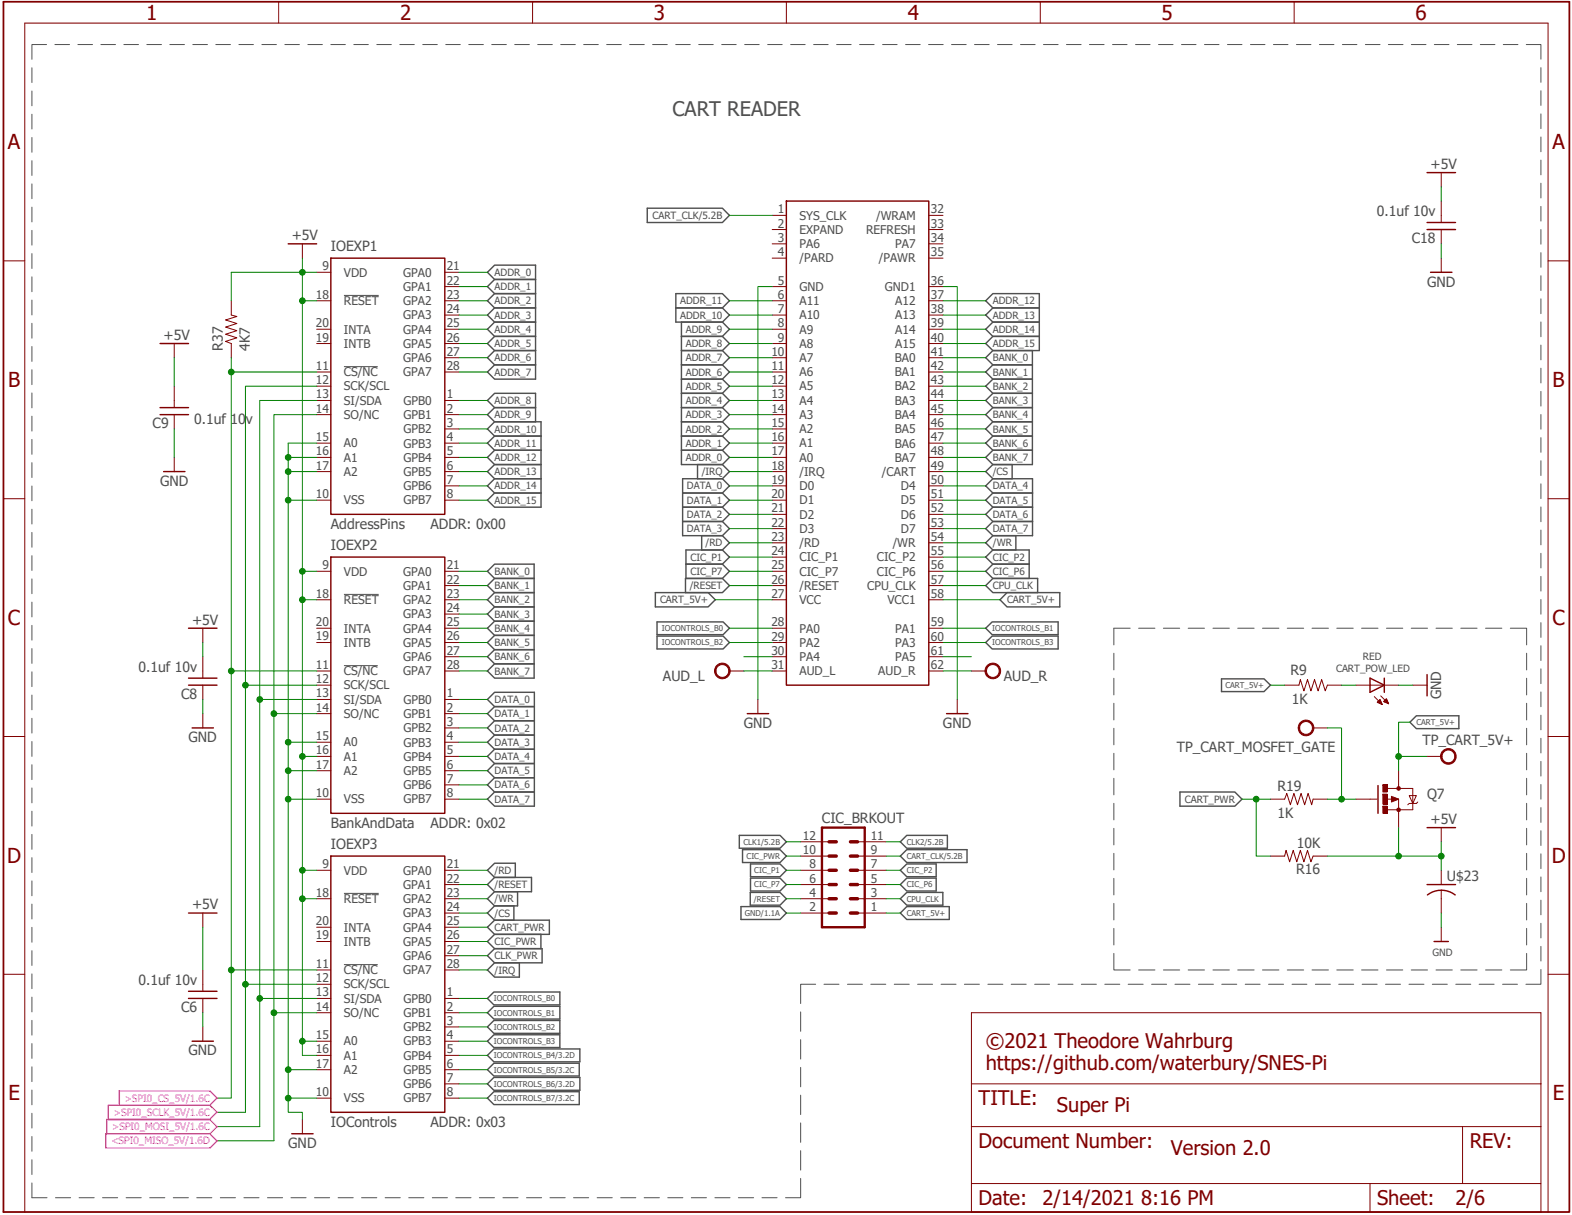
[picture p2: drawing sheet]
<svg xmlns="http://www.w3.org/2000/svg" width="279mm" height="216mm" viewBox="0 0 279 216" stroke-linecap="round" stroke-linejoin="round" font-family="sans-serif">
<path d="M.1 0l279.2 215.9M279.3 0l-279.2 215.9" fill="none" stroke="#fff" stroke-width=".18"/>
<g fill="none" stroke="#505050" stroke-width=".18">
<path d="M5.7 12v2.7M5.7 16.2v2.6M8.3 7.9h-2.6v2.6M9.8 7.9h2.6M13.8 7.9h2.6M17.9 7.9h2.6M22 7.9h2.6M26.1 7.9h2.6M30.2 7.9h2.6M34.3 7.9h2.6M38.4 7.9h2.6M42.5 7.9h2.5"/>
<path d="M46.5 7.9h2.6M50.6 7.9h2.6M54.7 7.9h2.6M58.8 7.9h2.6M62.9 7.9h2.6M67 7.9h2.6M71.1 7.9h2.5M75.1 7.9h2.6M79.2 7.9h2.6M83.3 7.9h2.6M87.4 7.9h2.6M91.5 7.9h2.6"/>
<path d="M95.6 7.9h2.6M99.7 7.9h2.6M103.7 7.9h2.6M107.8 7.9h2.6M111.9 7.9h2.6M116 7.9h2.6M120.1 7.9h2.6M124.2 7.9h2.6M128.3 7.9h2.6M132.4 7.9h2.5M136.4 7.9h2.6M140.5 7.9h2.6"/>
<path d="M144.6 7.9h2.6M148.7 7.9h2.6M152.8 7.9h2.6M156.9 7.9h2.5M161 7.9h2.6M165 7.9h2.6M169.1 7.9h2.6M173.2 7.9h2.6M177.3 7.9h2.6M181.4 7.9h2.6M185.5 7.9h2.6M189.5 7.9h2.7"/>
<path d="M193.6 7.9h2.6M197.7 7.9h2.6M201.8 7.9h2.6M205.9 7.9h2.6M210 7.9h2.6M214.1 7.9h2.6M218.2 7.9h2.5M222.3 7.9h2.5M226.3 7.9h2.6M230.4 7.9h2.6M234.5 7.9h2.6M238.6 7.9h2.6"/>
<path d="M242.7 7.9h2.6M246.8 7.9h2.6M250.8 7.9h2.6M254.9 7.9h2.6M259 7.9h2.6M263.1 7.9h2.6M267.2 7.9h2.6M271.3 7.9h2.6v2.6M273.9 12v2.6M273.9 16.1v2.6M5.7 20.3v2.6M5.7 24.4v2.7"/>
<path d="M5.7 28.6v2.6M5.7 32.7v2.6M5.7 36.8v2.6M273.9 20.2v2.7M273.9 24.3v2.7M273.9 28.4v2.7M273.9 32.6v2.6M273.9 36.7v2.6M5.7 40.9v2.7M5.7 45.1v2.6M5.7 49.2v2.6M5.7 53.3v2.7"/>
<path d="M5.7 57.4v2.7M61.1 52.5h6.2M273.9 40.8v2.6M273.9 44.9v2.6M273.9 49v2.6M273.9 53.1v2.6M273.9 57.2v2.6M5.7 61.6v2.6M5.7 65.7v2.6M5.7 69.8v2.7M5.7 74v2.6M5.7 78.1v2.6"/>
<path d="M61.1 65.2h6M273.9 61.3v2.6M273.9 65.4v2.7M273.9 69.6v2.6M273.9 73.7v2.6M273.9 77.8v2.6M5.7 90.5v2.6M5.7 94.6v2.6M5.7 98.7v2.7M5.7 82.2v2.7M5.7 86.4v2.6M273.9 81.9v2.6"/>
<path d="M273.9 86v2.6M273.9 90.1v2.6M273.9 94.2v2.6M273.9 98.3v2.6M5.7 102.9v2.6M5.7 107v2.6M5.7 111.1v2.6M5.7 115.3v2.6M5.7 119.4v2.6M61.1 118.3h6M61.1 105.6h6.2M198 116.1v2.9"/>
<path d="M200.9 111.6h-2.9v3M202.4 111.6h2.9M206.8 111.6h2.9M211.2 111.6h2.9M215.6 111.6h2.9M220 111.6h2.9M224.4 111.6h2.9M228.8 111.6h2.9M233.2 111.6h2.9M237.6 111.6h2.9M242 111.6h2.9M246.4 111.6h2.9"/>
<path d="M250.8 111.6h2.9M255.2 111.6h2.9M259.6 111.6h2.9M264 111.6h2.9M268.4 111.6h2.9v3M271.3 116.1v2.9M273.9 102.4v2.6M273.9 106.5v2.6M273.9 110.6v2.7M273.9 114.7v2.7M273.9 118.9v2.6M5.7 123.5v2.6"/>
<path d="M5.7 127.6v2.7M5.7 131.8v2.6M5.7 135.9v2.6M198 120.5v3M198 125v2.9M198 129.4v3M198 133.9v2.9M198 138.3v2.9M271.3 120.5v3M271.3 125v2.9M271.3 129.4v3M271.3 133.9v2.9"/>
<path d="M271.3 138.3v2.9M273.9 123v2.6M273.9 127.1v2.6M273.9 131.2v2.6M273.9 135.3v2.6M273.9 139.4v2.6M5.7 140v2.7M5.7 144.1v2.7M5.7 148.3v2.6M5.7 152.4v2.6M5.7 156.5v2.7M61.1 158.7h6.2"/>
<path d="M198 142.7v3M198 147.2v2.9M198 151.6v3M198 156.1v2.9M271.3 142.7v3M271.3 147.2v2.9M271.3 151.6v3M271.3 156.1v2.9M273.9 143.5v2.6M273.9 147.6v2.6M273.9 151.7v2.6M273.9 155.8v2.7"/>
<path d="M273.9 160v2.6M5.7 160.7v2.6M5.7 164.8v2.6M5.7 168.9v2.7M5.7 173.1v2.6M5.7 177.2v2.6M61.1 171.4h6M142.3 179.8v3.5M145 174.9h-2.7v3.4M146.5 174.9h2.6M150.6 174.9h2.7M154.8 174.9h2.6"/>
<path d="M158.9 174.9h2.7M163.1 174.9h2.7M167.3 174.9h2.6M171.4 174.9h2.7M175.6 174.9h2.6M179.7 174.9h2.7M183.9 174.9h2.6M188 174.9h2.7M192.2 174.9h2.7M196.4 174.9h2.6M198 169.4v3h2.9M198 160.5v3"/>
<path d="M198 165v2.9M200.5 174.9h2.7M202.4 172.4h2.9M204.7 174.9h2.6M206.8 172.4h2.9M208.8 174.9h2.7M211.2 172.4h2.9M213 174.9h2.7M215.6 172.4h2.9M217.1 174.9h2.7M220 172.4h2.9M221.3 174.9h2.7"/>
<path d="M224.4 172.4h2.9M225.5 174.9h2.6M228.8 172.4h2.9M229.6 174.9h2.7M233.2 172.4h2.9M233.8 174.9h2.7M237.6 172.4h2.9M237.9 174.9h2.7M242 172.4h2.9M242.1 174.9h2.7M246.3 174.9h2.6M246.4 172.4h2.9"/>
<path d="M250.4 174.9h2.7M250.8 172.4h2.9M254.6 174.9h2.6M255.2 172.4h2.9M258.7 174.9h2.7M259.6 172.4h2.9M262.9 174.9h2.7M264 172.4h2.9M267.1 174.9h2.6M271.3 160.5v3M271.3 165v2.9M271.3 169.4v3h-2.9"/>
<path d="M273.9 164.1v2.6M273.9 168.2v2.6M273.9 172.3v2.6h-2.7M5.7 181.3v2.6M5.7 185.4v2.7M5.7 189.6v2.6M5.7 193.7v2.6M5.7 197.8v2.6M142.3 184.7v3.5M142.3 189.7v3.4M142.3 194.6v3.5M142.3 199.5v3.5"/>
<path d="M5.7 210.2v2.6h2.7M5.7 202v2.6M5.7 206.1v2.6M9.9 212.8h2.7M14.1 212.8h2.6M18.2 212.8h2.7M22.4 212.8h2.7M26.6 212.8h2.7M30.8 212.8h2.7M35 212.8h2.7M39.2 212.8h2.6M43.3 212.8h2.7"/>
<path d="M47.5 212.8h2.7M51.7 212.8h2.7M55.9 212.8h2.7M60.1 212.8h2.7M64.3 212.8h2.7M68.5 212.8h2.6M72.6 212.8h2.7M76.8 212.8h2.7M81 212.8h2.7M85.2 212.8h2.7M89.4 212.8h2.7M93.6 212.8h2.7"/>
<path d="M97.7 212.8h2.8M101.9 212.8h2.7M106.1 212.8h2.7M110.3 212.8h2.7M114.5 212.8h2.7M118.7 212.8h2.7M122.9 212.8h2.7M127.1 212.8h2.7M131.2 212.8h2.7M135.4 212.8h2.7M142.3 204.5v3.4M142.3 209.4v3.4h-2.7"/>
</g>
<g fill="none" stroke="#505050" stroke-width=".25">
<path d="M115 37h13.4l1.2 1.3-1.2 1.2h-13.4zM86.6 48.4l1.3-1.3h7.3v20.3h-7.3l-1.3-1.3 1.3-1.3h7.3h-7.3l-1.3-1.2 1.3-1.3h7.3h-7.3l-1.3-1.3 1.3-1.2h7.3h-7.3l-1.3-1.3 1.3-1.3h7.3h-7.3l-1.3-1.2 1.3-1.3h7.3h-7.3l-1.3-1.3 1.3-1.2h7.3h-7.3l-1.3-1.3 1.3-1.2h7.3h-7.3zM120.1 52.2h8.3l1.2 1.2-1.2 1.3h-8.3h8.3l1.2 1.3-1.2 1.2h-8.3zM121.1 57.2h7.3l1.2 1.3-1.2 1.3h-7.3h7.3l1.2 1.2-1.2 1.3h-7.3h7.3l1.2 1.3-1.2 1.2h-7.3h7.3l1.2 1.3-1.2 1.3h-7.3h7.3l1.2 1.2-1.2 1.3h-7.3h7.3l1.2 1.3-1.2 1.2h-7.3h7.3l1.2 1.3-1.2 1.3h-7.3h7.3l1.2 1.2-1.2 1.3h-7.3h7.3l1.2 1.2-1.2 1.3h-7.3h7.3l1.2 1.3-1.2 1.2h-7.3zM175.2 53.4l1.3-1.2h8.2v10.1h-8.2l-1.3-1.3 1.3-1.2h8.2h-8.2l-1.3-1.3 1.3-1.3h8.2h-8.2l-1.3-1.2 1.3-1.3h8.2h-8.2zM86.6 71.2l1.3-1.3h7.3v5.1h-7.3l-1.3-1.3 1.3-1.3h7.3h-7.3zM86.6 76.2l1.3-1.2h8.3v15.1h-8.3l-1.3-1.2 1.3-1.3h8.3h-8.3l-1.3-1.3 1.3-1.2h8.3h-8.3l-1.3-1.3 1.3-1.3h8.3h-8.3l-1.3-1.2 1.3-1.3h8.3h-8.3l-1.3-1.3 1.3-1.2h8.3h-8.3zM175.2 63.6l1.3-1.3h7v20.2h-7l-1.3-1.2 1.3-1.3h7h-7l-1.3-1.3 1.3-1.2h7h-7l-1.3-1.3 1.3-1.2h7h-7l-1.3-1.3 1.3-1.3h7h-7l-1.3-1.2 1.3-1.3h7h-7l-1.3-1.3 1.3-1.2h7h-7l-1.3-1.3 1.3-1.3h7h-7zM121.3 85.1h7.1l1.2 1.2-1.2 1.3h-7.1h7.1l1.2 1.3-1.2 1.2h-7.1h7.1l1.2 1.3-1.2 1.3h-7.1h7.1l1.2 1.2-1.2 1.3h-7.1zM121.9 97.7h6.5l1.2 1.3-1.2 1.2h-6.5h6.5l1.2 1.3-1.2 1.3h-6.5zM124 82.5h4.4l1.2 1.3-1.2 1.3h-4.4zM124.7 95.2h3.7l1.2 1.3-1.2 1.2h-3.7z"/>
<path d="M175.2 86.3l1.3-1.2h7v10.1h-7l-1.3-1.3 1.3-1.2h7h-7l-1.3-1.3 1.3-1.3h7h-7l-1.3-1.2 1.3-1.3h7h-7zM175.2 83.8l1.3-1.3h3.4v2.6h-3.4zM175.2 96.5l1.3-1.3h4.1v2.5h-4.1zM175.2 99l1.3-1.3h6.4v5.1h-6.4l-1.3-1.3 1.3-1.3h6.4h-6.4zM86.6 101.5l1.3-1.3h7v20.3h-7l-1.3-1.3 1.3-1.2h7h-7l-1.3-1.3 1.3-1.3h7h-7l-1.3-1.2 1.3-1.3h7h-7l-1.3-1.3 1.3-1.2h7h-7l-1.3-1.3 1.3-1.3h7h-7l-1.3-1.2 1.3-1.3h7h-7l-1.3-1.2 1.3-1.3h7h-7zM116.5 105.3h9.4l1.2 1.3-1.2 1.2h-9.4zM116.8 110.5h11.7l1.1 1.1-1.1 1.2h-11.7zM116.8 113h11.7l1.1 1.2-1.1 1.1h-11.7zM121.8 102.8h6.6l1.2 1.3-1.2 1.2h-6.6zM175.2 104.1l1.3-1.3h7.9v2.5h-7.9zM175.2 111.6l1.1-1.1h11.8v2.3h-11.8zM175.2 114.2l1.1-1.2h11.8v2.3h-11.8z"/>
<path d="M179 105.3h9.4v2.5h-9.4l-1.3-1.2zM86.6 124.3l1.3-1.3h7.1v20.3h-7.1l-1.3-1.3 1.3-1.3h7.1h-7.1l-1.3-1.2 1.3-1.3h7.1h-7.1l-1.3-1.3 1.3-1.2h7.1h-7.1l-1.3-1.3 1.3-1.3h7.1h-7.1l-1.3-1.2 1.3-1.3h7.1h-7.1l-1.3-1.3 1.3-1.2h7.1h-7.1l-1.3-1.3 1.3-1.2h7.1h-7.1zM217.1 120.6h7.6l1.1 1.2-1.1 1.1h-7.6zM250.6 128.3l1.1-1.1h7.6v2.3h-7.6zM86.6 159.7l1.3-1.2h4.1v2.5h-4.1zM86.6 157.2l1.3-1.3h6.6v2.6h-6.6zM86.6 154.6l1.3-1.2h3.7v2.5h-3.7zM131.4 148.4h7.2l1.2 1.2-1.2 1.1h-7.2zM132 151h6.6l1.2 1.1-1.2 1.2h-6.6zM133.3 158.6h5.3l1.2 1.1-1.2 1.1h-5.3zM133.4 156h5.2l1.2 1.2-1.2 1.1h-5.2zM133.4 153.5h5.2l1.2 1.1-1.2 1.2h-5.2z"/>
<path d="M160 154.6l1.2-1.1h5.2v2.3h-5.2zM160 159.7l1.2-1.1h6.4v2.2h-6.4zM160 157.2l1.2-1.2h5.2v2.3h-5.2zM160 152.1l1.2-1.1h10.7v2.3h-10.7zM160 149.6l1.2-1.2h7.2v2.3h-7.2zM209.7 140.7h9.8l1.2 1.3-1.2 1.3h-9.8zM86.6 172.4l1.3-1.3h4.4v2.5h-4.4zM86.6 164.8l1.3-1.3h9.7v2.5h-9.7zM86.6 162.2l1.3-1.2h3.4v2.5h-3.4zM86.6 177.4l1.2-1.1h11.7v2.3h-11.7zM86.6 167.3l1.3-1.3h8.2v2.6h-8.2zM86.6 169.8l1.3-1.2h8.5v2.5h-8.5z"/>
<path d="M87.8 178.8h11.7v2.3h-11.7l-1.2-1.1zM131.7 161.1h6.9l1.2 1.1-1.2 1.2h-6.9zM160 162.2l1.2-1.1h7.5v2.3h-7.5zM86.6 182.5l1.2-1.2h11.7v2.3h-11.7zM86.6 185l1.2-1.1h11.7v2.2h-11.7zM86.6 190.1l1.2-1.2h15.2v2.3h-15.2zM86.6 192.6l1.2-1.1h15.3v2.2h-15.3zM86.6 195.1l1.2-1.1h15.2v2.3h-15.2zM87.8 186.4h15.3v2.3h-15.3l-1.2-1.2z"/>
</g>
<g fill="none" stroke="#800000" stroke-width=".25">
<path d="M139.8 35.7h25.3v86.1h-25.3zM253.6 30.7h5.1M253.6 39.5h5.1M51.2 43.3h5.1M58.8 45.9h20.3v45.5h-20.3zM253.6 40.8h5.1M254.3 48.4h3.8M28.4 73.7h5.1M28.4 61h5.1M28.4 72.4h5.1M29.1 83.8h3.8M58.8 99h20.3v45.5h-20.3z"/>
<path d="M33.5 111.6h5.1M253.6 119.9v3.8M33.5 120.5h5.1M33.5 121.8h5.1M34.1 129.3h3.8M132.8 126.8h3.8M168.2 126.8h3.8M243.5 120.5l2.5 1.3-2.5 1.2zM246 120.5v2.5M58.8 152.1h20.3v45.6h-20.3zM253.6 147.1h5.1M33.5 177.4h5.1"/>
<path d="M33.5 176.1h5.1M33.5 162.2h5.1M34.1 185h3.8M51.9 201.5h3.7"/>
</g>
<g fill="none" stroke="#800000" stroke-width=".18">
<path d="M137.2 38.3h2.6M165.1 38.3h2.5M256.2 30.7v2.5M256.2 35.7v3.8M53.7 43.3v2.6M56.3 53.4h2.5M56.3 58.5h2.5M56.3 48.4h2.5M79.1 53.4h2.5M79.1 58.5h2.5M79.1 48.4h2.5M79.1 50.9h2.5"/>
<path d="M79.1 56h2.5M137.2 53.4h2.6M137.2 58.5h2.6M137.2 50.9h2.6M137.2 56h2.6M137.2 40.8h2.6M137.2 43.3h2.6M137.2 45.9h2.6M165.1 53.4h2.5M165.1 58.5h2.5M165.1 50.9h2.5M165.1 56h2.5"/>
<path d="M165.1 40.8h2.5M165.1 43.3h2.5M165.1 45.9h2.5M256.2 40.8v2.5M256.2 45.9v2.5M31 61v2.6M31 68.6v3.8M31 73.7v2.5M56.3 66.1h2.5M56.3 68.6h2.5M56.3 71.2h2.5M56.3 73.7h2.5"/>
<path d="M56.3 78.7h2.5M56.3 61h2.5M79.1 66.1h2.5M79.1 71.2h2.5M79.1 73.7h2.5M79.1 78.7h2.5M79.1 61h2.5M79.1 76.2h2.5M79.1 63.6h2.5M137.2 66.1h2.6M137.2 68.6h2.6M137.2 71.2h2.6"/>
<path d="M137.2 73.7h2.6M137.2 78.7h2.6M137.2 61h2.6M137.2 76.2h2.6M137.2 63.6h2.6M165.1 66.1h2.5M165.1 68.6h2.5M165.1 71.2h2.5M165.1 73.7h2.5M165.1 78.7h2.5M165.1 61h2.5M165.1 76.2h2.5"/>
<path d="M165.1 63.6h2.5M31 81.3v2.5M56.3 81.3h2.5M56.3 83.8h2.5M56.3 88.9h2.5M79.1 81.3h2.5M79.1 83.8h2.5M79.1 86.3h2.5M79.1 88.9h2.5M137.2 81.3h2.6M137.2 83.8h2.6M137.2 86.3h2.6"/>
<path d="M137.2 88.9h2.6M137.2 91.4h2.6M137.2 93.9h2.6M137.2 96.5h2.6M137.2 99h2.6M165.1 81.3h2.5M165.1 83.8h2.5M165.1 86.3h2.5M165.1 88.9h2.5M165.1 91.4h2.5M165.1 93.9h2.5M165.1 96.5h2.5"/>
<path d="M165.1 99h2.5M36 111.6v2.6M36 116.7v3.8M56.3 119.2h2.5M56.3 106.6h2.5M56.3 111.6h2.5M56.3 114.2h2.5M56.3 101.5h2.5M79.1 119.2h2.5M79.1 106.6h2.5M79.1 111.6h2.5M79.1 114.2h2.5"/>
<path d="M79.1 101.5h2.5M79.1 104.1h2.5M79.1 109.1h2.5M79.1 116.7h2.5M137.2 119.2h2.6M137.2 106.6h2.6M137.2 111.6h2.6M137.2 114.2h2.6M137.2 101.5h2.6M137.2 104.1h2.6M137.2 116.7h2.6M165.1 119.2h2.5"/>
<path d="M165.1 106.6h2.5M165.1 111.6h2.5M165.1 114.2h2.5M165.1 101.5h2.5M165.1 104.1h2.5M165.1 116.7h2.5M36 121.8v2.5M36 126.8v2.5M56.3 121.8h2.5M56.3 124.3h2.5M56.3 126.8h2.5M56.3 131.9h2.5"/>
<path d="M56.3 134.4h2.5M56.3 136.9h2.5M79.1 124.3h2.5M79.1 126.8h2.5M79.1 131.9h2.5M79.1 134.4h2.5M79.1 136.9h2.5M79.1 129.3h2.5M79.1 139.5h2.5M134.7 124.3v2.5M170.1 124.3v2.5M228.3 121.8h2.6l.2-1 .7 2 .6-2 .6 2 .6-2 .7 2 .6-2 .6 2 .4-1h2.5"/>
<path d="M241 121.8h7.6M244.3 123.8l1.4 1.4M244.8 124.8l.5-.5 .4 .9zM244.8 124.7h.7M244.9 124.8h.6M245 124.6h.4M245.1 124.5h.3M245.2 124.4h.1M245.2 125h.4M245.4 123.7l1.4 1.4M245.5 125.1h.1M245.9 124.7l.5-.5 .4 .9z"/>
<path d="M246 124.6h.6M246.1 124.7h.6M246.1 124.5h.5M246.2 124.4h.3M246.3 124.2h.2M246.3 124.8h.4M246.6 125h.2M251.1 121.8h2.5M56.3 142h2.5M56.3 159.7h2.5M56.3 154.6h2.5M79.1 142h2.5"/>
<path d="M79.1 159.7h2.5M79.1 154.6h2.5M79.1 157.2h2.5M142.3 159.7h5.1M142.3 154.6h5.1M142.3 157.2h5.1M142.3 152.1h5.1M142.3 149.6h5.1M152.4 159.7h5.1M152.4 154.6h5.1M152.4 157.2h5.1M152.4 152.1h5.1"/>
<path d="M152.4 149.6h5.1M225.8 152.1h2.5l.3-1 .6 2 .6-2 .7 2 .6-2 .7 2 .6-2 .6 2 .4-1h2.5M225.8 142h2.5l.4-1 .6 2 .7-2 .6 2 .6-2 .7 2 .6-2 .6 2 .3-1h2.5M256.2 147.1v2.5M36 162.2v2.6M36 172.4v3.7M36 177.4v2.6M56.3 172.4h2.5M56.3 174.9h2.5M56.3 177.4h2.5M56.3 180h2.5M56.3 164.8h2.5"/>
<path d="M56.3 167.3h2.5M79.1 172.4h2.5M79.1 177.4h2.5M79.1 180h2.5M79.1 164.8h2.5M79.1 167.3h2.5M79.1 162.2h2.5M79.1 169.8h2.5M142.3 162.2h5.1M152.4 162.2h5.1M36 182.5v2.5M53.7 198.9v2.6"/>
<path d="M56.3 185h2.5M56.3 187.5h2.5M56.3 190.1h2.5M56.3 195.1h2.5M79.1 185h2.5M79.1 187.5h2.5M79.1 190.1h2.5M79.1 182.5h2.5M79.1 192.6h2.5M79.1 195.1h2.5"/>
</g>
<path d="M146.1 147.1h7.6v17.7h-7.6z" fill="none" stroke="#800000" stroke-width=".42"/>
<path d="M147.4 157.2h1.2M147.4 159.7h1.2M147.4 149.6h1.2M147.4 152.1h1.2M147.4 154.6h1.2M151.2 157.2h1.2M151.2 159.7h1.2M151.2 149.6h1.2M151.2 152.1h1.2M151.2 154.6h1.2M147.4 162.2h1.2M151.2 162.2h1.2" fill="none" stroke="#800000" stroke-width=".61"/>
<path d="M231.3 128.2a1.39 1.39 0 0 1 2.1 .5 1.39 1.39 0 0 1-1 2 1.39 1.39 0 0 1-1.7-1.4h.3a1.15 1.15 0 0 1 1.7-.9 1.15 1.15 0 0 1 .1 1.9 1.15 1.15 0 0 1-1.8-.7v-.3h-.3l.1-.3z" fill-rule="evenodd" fill="#800000"/>
<path d="M231.3 128.2a1.39 1.39 0 0 1 2.1 .5 1.39 1.39 0 0 1-1 2 1.39 1.39 0 0 1-1.7-1.4h.3a1.15 1.15 0 0 1 1.7-.9 1.15 1.15 0 0 1 .1 1.9 1.15 1.15 0 0 1-1.8-.7v-.3h-.3l.1-.3zM233.4 129.3h2.5" fill="none" stroke="#800000" stroke-width=".18"/>
<path d="M256.6 133.3a1.39 1.39 0 0 1 2.1 .5 1.39 1.39 0 0 1-1 2 1.39 1.39 0 0 1-1.7-1.4h.3a1.14 1.14 0 0 1 1.6-1.1 1.14 1.14 0 0 1 .3 1.9 1.14 1.14 0 0 1-1.9-.5v-.3h-.3l.1-.3z" fill-rule="evenodd" fill="#800000"/>
<path d="M41.1 53.4v2.6l1 .2-2 .7 2 .6-2 .6 2 .7-2 .6 2 .6-2 .7 1 .3v2.6M253.6 134.4h2.6M256.6 133.3a1.39 1.39 0 0 1 2.1 .5 1.39 1.39 0 0 1-1 2 1.39 1.39 0 0 1-1.7-1.4h.3a1.14 1.14 0 0 1 1.6-1.1 1.14 1.14 0 0 1 .3 1.9 1.14 1.14 0 0 1-1.9-.5v-.3h-.3l.1-.3z" fill="none" stroke="#800000" stroke-width=".18"/>
<path d="M127.5 118.1a1.39 1.39 0 0 1 2.2 .5 1.39 1.39 0 0 1-1 2 1.39 1.39 0 0 1-1.7-1.4h.3a1.15 1.15 0 0 1 1.6-.9 1.15 1.15 0 0 1 .2 1.9 1.15 1.15 0 0 1-1.8-.7v-.3h-.3v-.3z" fill-rule="evenodd" fill="#800000"/>
<path d="M127.5 118.1a1.39 1.39 0 0 1 2.2 .5 1.39 1.39 0 0 1-1 2 1.39 1.39 0 0 1-1.7-1.4h.3a1.15 1.15 0 0 1 1.6-.9 1.15 1.15 0 0 1 .2 1.9 1.15 1.15 0 0 1-1.8-.7v-.3h-.3v-.3zM129.6 119.2h2.6" fill="none" stroke="#800000" stroke-width=".18"/>
<path d="M175.6 118.1a1.39 1.39 0 0 1 2.1 .5 1.39 1.39 0 0 1-.9 2 1.39 1.39 0 0 1-1.7-1.4h.2a1.14 1.14 0 0 1 1.6-1 1.14 1.14 0 0 1 .3 1.9 1.14 1.14 0 0 1-1.8-.6l-.1-.3h-.2v-.3z" fill-rule="evenodd" fill="#800000"/>
<g fill="none" stroke="#800000" stroke-width=".18">
<path d="M172.7 119.2h2.5M175.6 118.1a1.39 1.39 0 0 1 2.1 .5 1.39 1.39 0 0 1-.9 2 1.39 1.39 0 0 1-1.7-1.4h.2a1.14 1.14 0 0 1 1.6-1 1.14 1.14 0 0 1 .3 1.9 1.14 1.14 0 0 1-1.8-.6l-.1-.3h-.2v-.3zM248.6 139.5v.6h2.5v2.7v1.1h-2.5v.6M243.5 142h1.3M246.5 142h.9M246.6 140.1h2M247.3 141.5l1.3 .5-1.3 .5zM248.6 142v1.9h-2.1M250.5 141.4h1.2l-.6 1.4zM252 142.5l-.3 .3h-1.2l-.3 .2M256.2 154.6v2.6M256.2 158.2v4"/>
<path d="M256.2 164.8v2.5"/>
</g>
<path d="M244.9 139.6v4.9M253.6 157.2h5.1M258.6 159a4 4 0 0 0-4.9 0M254.9 167.3h2.5" fill="none" stroke="#800000" stroke-width=".25"/>
<path d="M247.7 142h-.3v-.2l.9 .2-.9 .3" fill="none" stroke="#800000" stroke-width=".32"/>
<circle cx="248.6" cy="143.9" r=".33" fill="#800000"/>
<circle cx="248.6" cy="143.9" r=".33" fill="none" stroke="#800000" stroke-width=".18"/>
<circle cx="248.6" cy="140.1" r=".33" fill="#800000"/>
<circle cx="248.6" cy="140.1" r=".33" fill="none" stroke="#800000" stroke-width=".18"/>
<path d="M245.8 143.3h.7v1.2h-.7z" fill="#800000"/>
<path d="M245.8 143.3h.7v1.2h-.7zM245.8 143.3h.1" fill="none" stroke="#800000" stroke-width=".18"/>
<path d="M245.8 139.5h.7v1.2h-.7z" fill="#800000"/>
<path d="M245.8 139.5h.7v1.2h-.7zM245.8 139.5h.1" fill="none" stroke="#800000" stroke-width=".18"/>
<path d="M245.8 141.1h.7v1.8h-.7z" fill="#800000"/>
<g fill="none" stroke="#800000" stroke-width=".18">
<path d="M49.5 .3v3.8M94.7 .3v3.8M139.8 .3v3.8M184.9 .3v3.8M230 .3v3.8M.6 46.4h3.8M275.1 46.4h3.8M.6 88.6h3.8M275.1 88.6h3.8M.6 130.9h3.8M248.6 136.9v2.6M275.1 130.9h3.8"/>
<path d="M241 142h2.5M245.8 141.1h.7v1.8h-.7zM245.8 141.1h.1M248.6 144.5v2.6M.6 173.1h3.8M275.1 173.1h3.8M172.7 192.6h101.2M4.4 215.4v-211.3h270.7v211.3M172.7 210.3v-30.3h101.2v30.3M172.7 200.2h101.2M243.5 210.3v5.1M243.5 210.3h16.4"/>
<path d="M259.9 210.3h14v5.1h-101.2v-5.1h70.8M259.9 200.2v10.1"/>
</g>
<path d="M.6 .3h278.3v215.1h-278.3z" fill="none" stroke="#800000" stroke-width=".32"/>
<path d="M56.3 73.7h-7.6v106.3M38.6 202.7h10.1" fill="none" stroke="#008000" stroke-width=".18"/>
<circle cx="48.7" cy="126.8" r=".51" fill="#008000"/>
<g fill="none" stroke="#008000" stroke-width=".18">
<path d="M48.7 126.8h7.6M56.3 180h-7.6v22.7"/>
<circle cx="48.7" cy="126.8" r=".51"/>
</g>
<circle cx="48.7" cy="180" r=".51" fill="#008000"/>
<g fill="none" stroke="#008000" stroke-width=".18">
<path d="M56.3 71.2h-10.1v106.2M38.6 200.2h7.6"/>
<circle cx="48.7" cy="180" r=".51"/>
</g>
<circle cx="46.2" cy="124.3" r=".51" fill="#008000"/>
<g fill="none" stroke="#008000" stroke-width=".18">
<path d="M46.2 124.3h10.1M56.3 177.4h-10.1v22.8"/>
<circle cx="46.2" cy="124.3" r=".51"/>
</g>
<circle cx="46.2" cy="177.4" r=".51" fill="#008000"/>
<g fill="none" stroke="#008000" stroke-width=".18">
<path d="M56.3 88.9h-5.1v108.8h2.5v1.2M51.2 142h5.1"/>
<circle cx="46.2" cy="177.4" r=".51"/>
</g>
<circle cx="51.2" cy="142" r=".51" fill="#008000"/>
<g fill="none" stroke="#008000" stroke-width=".18">
<path d="M51.2 195.1h5.1"/>
<circle cx="51.2" cy="142" r=".51"/>
</g>
<circle cx="51.2" cy="195.1" r=".51" fill="#008000"/>
<g fill="none" stroke="#008000" stroke-width=".18">
<path d="M51.2 136.9h5.1M51.2 131.9h5.1"/>
<circle cx="51.2" cy="195.1" r=".51"/>
</g>
<circle cx="51.2" cy="136.9" r=".51" fill="#008000"/>
<circle cx="51.2" cy="136.9" r=".51" fill="none" stroke="#008000" stroke-width=".18"/>
<circle cx="51.2" cy="131.9" r=".51" fill="#008000"/>
<g fill="none" stroke="#008000" stroke-width=".18">
<path d="M51.2 78.7h5.1M51.2 81.3h5.1M56.3 83.8h-5.1v5.1"/>
<circle cx="51.2" cy="131.9" r=".51"/>
</g>
<circle cx="51.2" cy="81.3" r=".51" fill="#008000"/>
<g fill="none" stroke="#008000" stroke-width=".18">
<path d="M51.2 78.7v5.1"/>
<circle cx="51.2" cy="81.3" r=".51"/>
</g>
<circle cx="51.2" cy="83.8" r=".51" fill="#008000"/>
<circle cx="51.2" cy="83.8" r=".51" fill="none" stroke="#008000" stroke-width=".18"/>
<circle cx="51.2" cy="88.9" r=".51" fill="#008000"/>
<g fill="none" stroke="#008000" stroke-width=".18">
<path d="M51.2 190.1h5.1"/>
<circle cx="51.2" cy="88.9" r=".51"/>
</g>
<circle cx="51.2" cy="190.1" r=".51" fill="#008000"/>
<g fill="none" stroke="#008000" stroke-width=".18">
<path d="M53.7 45.9v55.6h2.6M53.7 48.4h2.6M137.2 50.9h-2.5v73.4M167.6 50.9h2.5v73.4M256.2 43.3v2.6M31 76.2v5.1M36 124.3v2.5M53.7 134.4h2.6M248.6 121.8h2.5M36 180v2.5M139.8 162.2h2.5M256.2 162.2v2.6"/>
<circle cx="51.2" cy="190.1" r=".51"/>
</g>
<circle cx="53.7" cy="48.4" r=".51" fill="#008000"/>
<g fill="none" stroke="#008000" stroke-width=".18">
<path d="M53.7 101.5v5.1M53.7 154.6h2.6"/>
<circle cx="53.7" cy="48.4" r=".51"/>
</g>
<circle cx="53.7" cy="101.5" r=".51" fill="#008000"/>
<g fill="none" stroke="#008000" stroke-width=".18">
<path d="M53.7 53.4h2.6M56.3 106.6h-2.6v48M53.7 159.7h2.6"/>
<circle cx="53.7" cy="101.5" r=".51"/>
</g>
<circle cx="53.7" cy="53.4" r=".51" fill="#008000"/>
<circle cx="53.7" cy="53.4" r=".51" fill="none" stroke="#008000" stroke-width=".18"/>
<circle cx="53.7" cy="106.6" r=".51" fill="#008000"/>
<g fill="none" stroke="#008000" stroke-width=".18">
<path d="M53.7 154.6v5.1"/>
<circle cx="53.7" cy="106.6" r=".51"/>
</g>
<circle cx="53.7" cy="154.6" r=".51" fill="#008000"/>
<circle cx="53.7" cy="154.6" r=".51" fill="none" stroke="#008000" stroke-width=".18"/>
<circle cx="53.7" cy="134.4" r=".51" fill="#008000"/>
<g fill="none" stroke="#008000" stroke-width=".18">
<path d="M53.7 159.7v25.3h2.6M53.7 187.5h2.6"/>
<circle cx="53.7" cy="134.4" r=".51"/>
</g>
<circle cx="53.7" cy="185" r=".51" fill="#008000"/>
<g fill="none" stroke="#008000" stroke-width=".18">
<path d="M53.7 185v2.5"/>
<circle cx="53.7" cy="185" r=".51"/>
</g>
<circle cx="53.7" cy="159.7" r=".51" fill="#008000"/>
<g fill="none" stroke="#008000" stroke-width=".18">
<path d="M53.7 48.4h-12.6v5M31 63.6v5M36 114.2v2.5M248.6 147.1v5M256.2 149.6v2.5h-20.3M36 164.8v7.6"/>
<circle cx="53.7" cy="159.7" r=".51"/>
</g>
<circle cx="248.6" cy="152.1" r=".51" fill="#008000"/>
<g fill="none" stroke="#008000" stroke-width=".18">
<path d="M256.2 152.1v2.5"/>
<circle cx="248.6" cy="152.1" r=".51"/>
</g>
<circle cx="256.2" cy="152.1" r=".51" fill="#008000"/>
<g fill="none" stroke="#008000" stroke-width=".18">
<path d="M256.2 33.2v2.5M56.3 68.6h-12.7v129.1h-5M53.7 174.9h2.6"/>
<circle cx="256.2" cy="152.1" r=".51"/>
</g>
<circle cx="43.6" cy="121.8" r=".51" fill="#008000"/>
<g fill="none" stroke="#008000" stroke-width=".18">
<path d="M43.6 121.8h12.7M43.6 174.9h10.1"/>
<circle cx="43.6" cy="121.8" r=".51"/>
</g>
<circle cx="43.6" cy="174.9" r=".51" fill="#008000"/>
<g fill="none" stroke="#008000" stroke-width=".18">
<path d="M56.3 119.2h-15.2v53.2M56.3 172.4h-15.2v22.7h-2.5"/>
<circle cx="43.6" cy="174.9" r=".51"/>
</g>
<circle cx="41.1" cy="172.4" r=".51" fill="#008000"/>
<circle cx="41.1" cy="172.4" r=".51" fill="none" stroke="#008000" stroke-width=".18"/>
<circle cx="41.1" cy="119.2" r=".51" fill="#008000"/>
<g fill="none" stroke="#008000" stroke-width=".18">
<path d="M41.1 63.6v55.6M41.1 66.1h15.2"/>
<circle cx="41.1" cy="119.2" r=".51"/>
</g>
<circle cx="41.1" cy="66.1" r=".51" fill="#008000"/>
<g fill="none" stroke="#008000" stroke-width=".18">
<path d="M81.6 58.5h5M81.6 56h5M81.6 53.4h5M81.6 50.9h5M81.6 48.4h5M129.6 58.5h7.6M129.6 56h7.6M129.6 53.4h7.6M167.6 58.5h7.6M167.6 56h7.6M167.6 53.4h7.6M81.6 66.1h5"/>
<path d="M81.6 63.6h5M81.6 61h5M81.6 71.2h5M81.6 73.7h5M81.6 76.2h5M81.6 78.7h5M129.6 66.1h7.6M129.6 63.6h7.6M129.6 61h7.6M129.6 68.6h7.6M129.6 71.2h7.6M129.6 73.7h7.6"/>
<path d="M129.6 76.2h7.6M129.6 78.7h7.6M167.6 66.1h7.6M167.6 63.6h7.6M167.6 61h7.6M167.6 68.6h7.6M167.6 71.2h7.6M167.6 73.7h7.6M167.6 76.2h7.6M167.6 78.7h7.6M81.6 81.3h5M81.6 83.8h5"/>
<path d="M81.6 86.3h5M81.6 88.9h5M129.6 81.3h7.6M129.6 83.8h7.6M129.6 86.3h7.6M129.6 88.9h7.6M129.6 91.4h7.6M129.6 93.9h7.6M167.6 81.3h7.6M167.6 86.3h7.6M167.6 88.9h7.6M167.6 91.4h7.6"/>
<path d="M167.6 93.9h7.6M81.6 101.5h5M81.6 104.1h5M81.6 106.6h5M81.6 109.1h5M81.6 111.6h5M81.6 114.2h5M81.6 116.7h5M81.6 119.2h5M81.6 124.3h5M81.6 136.9h5M81.6 139.5h5"/>
<path d="M81.6 126.8h5M81.6 129.3h5M81.6 131.9h5M81.6 134.4h5M81.6 142h5M220.7 142h2.6M225.8 142h-2.5v10.1h2.5M81.6 172.4h5M81.6 164.8h5"/>
<circle cx="41.1" cy="66.1" r=".51"/>
</g>
<circle cx="223.3" cy="142" r=".51" fill="#008000"/>
<g fill="none" stroke="#008000" stroke-width=".18">
<path d="M129.6 96.5h7.6M167.6 83.8h7.6M167.6 96.5h7.6M167.6 99h7.6M127.1 106.6h10.1M129.6 104.1h7.6M167.6 104.1h7.6M167.6 106.6h10.1M248.6 134.4h5M250.6 128.3h-2v8.6M81.6 159.7h5M81.6 157.2h5"/>
<path d="M81.6 154.6h5M139.8 159.7h2.5M157.5 159.7h2.5M157.5 154.6h2.5M81.6 162.2h5"/>
<circle cx="223.3" cy="142" r=".51"/>
</g>
<circle cx="248.6" cy="134.4" r=".51" fill="#008000"/>
<g fill="none" stroke="#008000" stroke-width=".18">
<path d="M129.6 38.3h7.6M129.6 99h7.6M129.6 111.6h7.6M129.6 114.2h7.6M129.6 101.5h7.6M132.2 116.7h5M132.2 119.2h5M167.6 111.6h7.6M167.6 114.2h7.6M167.6 116.7h5.1M167.6 119.2h5.1M167.6 101.5h7.6"/>
<path d="M225.8 121.8h2.5M235.9 129.3h2.5v12.7h-2.5M238.4 121.8h2.6M139.8 157.2h2.5M139.8 154.6h2.5M157.5 152.1h2.5M157.5 157.2h2.5M238.4 142h2.6M81.6 177.4h5M81.6 180h5M157.5 162.2h2.5M81.6 182.5h5"/>
<path d="M81.6 187.5h5M81.6 190.1h5M81.6 192.6h5M81.6 195.1h5M81.6 185h5"/>
<circle cx="248.6" cy="134.4" r=".51"/>
</g>
<circle cx="238.4" cy="142" r=".51" fill="#008000"/>
<g fill="none" stroke="#008000" stroke-width=".18">
<path d="M139.8 152.1h2.5M139.8 149.6h2.5M157.5 149.6h2.5M81.6 167.3h5M81.6 169.8h5"/>
<circle cx="238.4" cy="142" r=".51"/>
</g>
<path d="M19 198.9h18.3l1.3 1.3-1.3 1.3h-18.3zM19.2 196.4h18.1l1.3 1.3-1.3 1.2h-18.1zM21.2 193.9h16.1l1.3 1.2-1.3 1.3h-16.1zM18.8 201.5h18.5l1.3 1.2-1.3 1.3h-18.5z" fill="none" stroke="#f0f" stroke-width=".25"/>
<g font-size="3.7" fill="#800000">
<text x="26" y="3.5">1</text>
<text x="71.1" y="3.5">2</text>
<text x="116.2" y="3.5">3</text>
<text x="161.3" y="3.5">4</text>
<text x="206.5" y="3.5">5</text>
<text x="251.6" y="3.5">6</text>
<text x="1.4" y="26.5">A</text>
<text x="275.9" y="26.5">A</text>
<text x="1.4" y="68.8">B</text>
<text x="275.9" y="68.8">B</text>
<text x="1.4" y="111">C</text>
<text x="275.9" y="111">C</text>
<text x="1.3" y="153.3">D</text>
<text x="275.8" y="153.3">D</text>
<text x="1.5" y="195.5">E</text>
<text x="276" y="195.5">E</text>
</g>
<text font-size="3.6" fill="#505050" x="119.5" y="20.6">CART READER</text>
<g font-size="3.6" fill="#800000">
<text x="175.2" y="186.3">©2021 Theodore Wahrburg</text>
<text x="175.2" y="190.1">https://github.com/waterbury/SNES-Pi</text>
<text x="173.9" y="196.4">TITLE:</text>
<text x="187.9" y="197.7">Super Pi</text>
<text x="173.9" y="204">Document Number:</text>
<text x="261.2" y="204">REV:</text>
<text x="208.1" y="205.3">Version 2.0</text>
<text x="173.9" y="214.1">Date:</text>
<text x="185.3" y="214.1">2/14/2021 8:16 PM</text>
<text x="244.8" y="214.1">Sheet:</text>
<text x="258.7" y="214.1">2/6</text>
</g>
<g font-size="2.5" fill="#505050">
<text x="254.3" y="30.1">+5V</text>
<text x="244.7" y="38.4">0.1uf 10v</text>
<text x="51.9" y="42.7">+5V</text>
<text x="58.8" y="44.6">IOEXP1</text>
<text x="250.9" y="43.2">C18</text>
<text x="253.6" y="50.9">GND</text>
<text x="29.1" y="60.4">+5V</text>
<text x="39.6" y="62.3" transform="rotate(-90 39.6 62.3)">R37</text>
<text x="44.4" y="62.3" transform="rotate(-90 44.4 62.3)">4K7</text>
<text x="27.1" y="76.1">C9</text>
<text x="34.5" y="75.3">0.1uf 10v</text>
<text x="28.4" y="86.3">GND</text>
<text x="58.8" y="93.9">AddressPins</text>
<text x="76.5" y="93.9">ADDR: 0x00</text>
<text x="58.8" y="97.7">IOEXP2</text>
<text x="34.1" y="111">+5V</text>
<text x="24.6" y="119.4">0.1uf 10v</text>
<text x="32.2" y="124.2">C8</text>
<text x="117.8" y="121">AUD_L</text>
<text x="178.4" y="121">AUD_R</text>
<text x="229.3" y="120">R9</text>
<text x="229.6" y="125.1">1K</text>
<text x="256.2" y="124.3" transform="rotate(-90 256.2 124.3)">GND</text>
<text x="33.5" y="131.9">GND</text>
<text x="132.2" y="129.3">GND</text>
<text x="167.6" y="129.3">GND</text>
<text x="209.2" y="133.7">TP_CART_MOSFET_GATE</text>
<text x="252.9" y="132.4">TP_CART_5V+</text>
<text x="227.1" y="140.5">R19</text>
<text x="253.6" y="142">Q7</text>
<text x="58.8" y="147.1">BankAndData</text>
<text x="76.5" y="147.1">ADDR: 0x02</text>
<text x="146.1" y="146.3">CIC_BRKOUT</text>
<text x="227.1" y="145.3">1K</text>
<text x="254.3" y="146.4">+5V</text>
<text x="58.8" y="150.9">IOEXP3</text>
<text x="230.4" y="155.4">R16</text>
<text x="230.5" y="150.6">10K</text>
<text x="34.1" y="161.6">+5V</text>
<text x="257.2" y="156.5">U$23</text>
<text x="24.6" y="175">0.1uf 10v</text>
<text x="32.2" y="179.8">C6</text>
<text x="33.5" y="187.5">GND</text>
<text x="51.2" y="204">GND</text>
<text x="58.8" y="200.2">IOControls</text>
<text x="76.5" y="200.2">ADDR: 0x03</text>
</g>
<g font-size="2.1" fill="#505050">
<text x="138.3" y="37.9">1</text>
<text x="138.3" y="40.5">2</text>
<text x="142.1" y="39">SYS_CLK</text>
<text x="142.1" y="41.6">EXPAND</text>
<text x="153.9" y="41.6">REFRESH</text>
<text x="155.7" y="39">/WRAM</text>
<text x="165.4" y="37.9">32</text>
<text x="165.4" y="40.4">33</text>
<text x="138.3" y="43">3</text>
<text x="138.3" y="45.5">4</text>
<text x="142.1" y="44.1">PA6</text>
<text x="142.1" y="46.6">/PARD</text>
<text x="156.2" y="46.6">/PAWR</text>
<text x="159.1" y="44.1">PA7</text>
<text x="165.4" y="43">34</text>
<text x="165.4" y="45.5">35</text>
<text x="56.1" y="53.1">18</text>
<text x="57.3" y="48">9</text>
<text x="61.1" y="49.1">VDD</text>
<text x="71.7" y="49.1">GPA0</text>
<text x="71.7" y="51.7">GPA1</text>
<text x="79.4" y="48">21</text>
<text x="79.4" y="50.6">22</text>
<text x="79.4" y="53.1">23</text>
<text x="138.3" y="50.6">5</text>
<text x="138.3" y="53.1">6</text>
<text x="142.1" y="51.7">GND</text>
<text x="157.3" y="51.7">GND1</text>
<text x="165.4" y="50.6">36</text>
<text x="165.4" y="53.1">37</text>
<text x="56.1" y="58.1">20</text>
<text x="61.1" y="54.2">RESET</text>
<text x="61.1" y="59.3">INTA</text>
<text x="71.7" y="54.2">GPA2</text>
<text x="71.7" y="56.7">GPA3</text>
<text x="71.7" y="59.3">GPA4</text>
<text x="79.4" y="55.6">24</text>
<text x="79.4" y="58.1">25</text>
<text x="138.3" y="55.6">7</text>
<text x="138.3" y="58.1">8</text>
<text x="142.1" y="54.2">A11</text>
<text x="142.1" y="56.7">A10</text>
<text x="142.1" y="59.3">A9</text>
<text x="159.1" y="54.2">A12</text>
<text x="159.1" y="56.7">A13</text>
<text x="159.1" y="59.3">A14</text>
<text x="165.4" y="55.6">38</text>
<text x="165.4" y="58.1">39</text>
<text x="56.1" y="65.7">11</text>
<text x="56.1" y="60.7">19</text>
<text x="61.1" y="61.8">INTB</text>
<text x="71.7" y="61.8">GPA5</text>
<text x="71.7" y="64.3">GPA6</text>
<text x="79.4" y="60.7">26</text>
<text x="79.4" y="63.2">27</text>
<text x="79.4" y="65.7">28</text>
<text x="137.1" y="63.2">10</text>
<text x="137.1" y="65.7">11</text>
<text x="138.3" y="60.7">9</text>
<text x="142.1" y="61.8">A8</text>
<text x="142.1" y="64.3">A7</text>
<text x="159" y="64.3">BA0</text>
<text x="159.1" y="61.8">A15</text>
<text x="165.4" y="60.7">40</text>
<text x="165.4" y="63.2">41</text>
<text x="165.4" y="65.7">42</text>
<text x="56.1" y="68.3">12</text>
<text x="56.1" y="70.8">13</text>
<text x="61.1" y="69.4">SCK/SCL</text>
<text x="61.1" y="71.9">SI/SDA</text>
<text x="61.1" y="66.9">CS/NC</text>
<text x="71.7" y="66.9">GPA7</text>
<text x="71.7" y="71.9">GPB0</text>
<text x="79.4" y="70.8">1</text>
<text x="137.1" y="68.3">12</text>
<text x="137.1" y="70.8">13</text>
<text x="142.1" y="66.9">A6</text>
<text x="142.1" y="69.4">A5</text>
<text x="142.1" y="71.9">A4</text>
<text x="159" y="66.9">BA1</text>
<text x="159" y="69.4">BA2</text>
<text x="159" y="71.9">BA3</text>
<text x="165.4" y="68.3">43</text>
<text x="165.4" y="70.8">44</text>
<text x="56.1" y="73.3">14</text>
<text x="61.1" y="74.4">SO/NC</text>
<text x="71.7" y="74.5">GPB1</text>
<text x="71.7" y="77">GPB2</text>
<text x="79.4" y="73.3">2</text>
<text x="79.4" y="75.9">3</text>
<text x="137.1" y="73.3">14</text>
<text x="137.1" y="75.9">15</text>
<text x="142.1" y="74.4">A3</text>
<text x="142.1" y="77">A2</text>
<text x="159" y="74.5">BA4</text>
<text x="159" y="77">BA5</text>
<text x="165.4" y="73.3">45</text>
<text x="165.4" y="75.9">46</text>
<text x="56.1" y="78.4">15</text>
<text x="56.1" y="80.9">16</text>
<text x="56.1" y="83.5">17</text>
<text x="61.1" y="79.5">A0</text>
<text x="61.1" y="82">A1</text>
<text x="71.7" y="79.5">GPB3</text>
<text x="71.7" y="82">GPB4</text>
<text x="79.4" y="78.4">4</text>
<text x="79.4" y="80.9">5</text>
<text x="79.4" y="83.5">6</text>
<text x="137.1" y="78.4">16</text>
<text x="137.1" y="80.9">17</text>
<text x="137.1" y="83.5">18</text>
<text x="142.1" y="79.5">A1</text>
<text x="142.1" y="82">A0</text>
<text x="159" y="79.5">BA6</text>
<text x="159" y="82">BA7</text>
<text x="165.4" y="78.4">47</text>
<text x="165.4" y="80.9">48</text>
<text x="165.4" y="83.5">49</text>
<text x="56.1" y="88.5">10</text>
<text x="61.1" y="84.6">A2</text>
<text x="61.1" y="89.6">VSS</text>
<text x="71.7" y="84.6">GPB5</text>
<text x="71.7" y="87.1">GPB6</text>
<text x="71.7" y="89.6">GPB7</text>
<text x="79.4" y="86">7</text>
<text x="79.4" y="88.5">8</text>
<text x="137.1" y="86">19</text>
<text x="137.1" y="88.5">20</text>
<text x="142.1" y="84.6">/IRQ</text>
<text x="142.1" y="87.1">D0</text>
<text x="142.1" y="89.6">D1</text>
<text x="156.8" y="84.6">/CART</text>
<text x="160.1" y="87.1">D4</text>
<text x="160.1" y="89.6">D5</text>
<text x="165.4" y="86">50</text>
<text x="165.4" y="88.5">51</text>
<text x="137.1" y="91">21</text>
<text x="137.1" y="93.6">22</text>
<text x="142.1" y="92.2">D2</text>
<text x="142.1" y="94.7">D3</text>
<text x="160.1" y="92.2">D6</text>
<text x="160.1" y="94.7">D7</text>
<text x="165.4" y="91">52</text>
<text x="165.4" y="93.6">53</text>
<text x="57.3" y="101.2">9</text>
<text x="79.4" y="101.2">21</text>
<text x="137.1" y="96.1">23</text>
<text x="137.1" y="98.6">24</text>
<text x="137.1" y="101.2">25</text>
<text x="142.1" y="97.2">/RD</text>
<text x="142.1" y="99.8">CIC_P1</text>
<text x="155.9" y="99.8">CIC_P2</text>
<text x="158.7" y="97.2">/WR</text>
<text x="165.4" y="96.1">54</text>
<text x="165.4" y="98.6">55</text>
<text x="165.4" y="101.2">56</text>
<text x="56.1" y="106.2">18</text>
<text x="61.1" y="107.3">RESET</text>
<text x="61.1" y="102.3">VDD</text>
<text x="71.7" y="102.3">GPA0</text>
<text x="71.7" y="104.8">GPA1</text>
<text x="71.7" y="107.3">GPA2</text>
<text x="79.4" y="103.7">22</text>
<text x="79.4" y="106.2">23</text>
<text x="137.1" y="103.7">26</text>
<text x="137.1" y="106.2">27</text>
<text x="142.1" y="102.3">CIC_P7</text>
<text x="142.1" y="104.8">/RESET</text>
<text x="142.1" y="107.3">VCC</text>
<text x="154.1" y="104.8">CPU_CLK</text>
<text x="155.9" y="102.3">CIC_P6</text>
<text x="157.7" y="107.3">VCC1</text>
<text x="165.4" y="103.7">57</text>
<text x="165.4" y="106.2">58</text>
<text x="56.1" y="111.3">20</text>
<text x="56.1" y="113.8">19</text>
<text x="61.1" y="112.4">INTA</text>
<text x="71.7" y="109.9">GPA3</text>
<text x="71.7" y="112.4">GPA4</text>
<text x="79.4" y="108.8">24</text>
<text x="79.4" y="111.3">25</text>
<text x="79.4" y="113.8">26</text>
<text x="137.1" y="111.3">28</text>
<text x="137.1" y="113.8">29</text>
<text x="142.1" y="112.4">PA0</text>
<text x="159.1" y="112.4">PA1</text>
<text x="165.4" y="111.3">59</text>
<text x="165.4" y="113.8">60</text>
<text x="56.1" y="118.9">11</text>
<text x="61.1" y="114.9">INTB</text>
<text x="61.1" y="120">CS/NC</text>
<text x="71.7" y="114.9">GPA5</text>
<text x="71.7" y="117.5">GPA6</text>
<text x="71.7" y="120">GPA7</text>
<text x="79.4" y="116.4">27</text>
<text x="79.4" y="118.9">28</text>
<text x="137.1" y="116.4">30</text>
<text x="137.1" y="118.9">31</text>
<text x="142.1" y="114.9">PA2</text>
<text x="142.1" y="117.5">PA4</text>
<text x="142.1" y="120">AUD_L</text>
<text x="156.1" y="120">AUD_R</text>
<text x="159.1" y="114.9">PA3</text>
<text x="159.1" y="117.5">PA5</text>
<text x="165.4" y="116.4">61</text>
<text x="165.4" y="118.9">62</text>
<text x="56.1" y="121.4">12</text>
<text x="56.1" y="123.9">13</text>
<text x="61.1" y="122.5">SCK/SCL</text>
<text x="61.1" y="125.1">SI/SDA</text>
<text x="71.7" y="125.1">GPB0</text>
<text x="79.4" y="123.9">1</text>
<text x="56.1" y="126.5">14</text>
<text x="56.1" y="131.5">15</text>
<text x="61.1" y="127.6">SO/NC</text>
<text x="71.7" y="127.6">GPB1</text>
<text x="71.7" y="130.1">GPB2</text>
<text x="79.4" y="126.5">2</text>
<text x="79.4" y="129">3</text>
<text x="79.4" y="131.5">4</text>
<text x="56.1" y="134">16</text>
<text x="56.1" y="136.6">17</text>
<text x="61.1" y="132.6">A0</text>
<text x="61.1" y="135.2">A1</text>
<text x="61.1" y="137.7">A2</text>
<text x="71.7" y="132.7">GPB3</text>
<text x="71.7" y="135.2">GPB4</text>
<text x="71.7" y="137.7">GPB5</text>
<text x="79.4" y="134">5</text>
<text x="79.4" y="136.6">6</text>
<text x="56.1" y="141.6">10</text>
<text x="61.1" y="142.8">VSS</text>
<text x="71.7" y="140.2">GPB6</text>
<text x="71.7" y="142.8">GPB7</text>
<text x="79.4" y="139.1">7</text>
<text x="79.4" y="141.6">8</text>
<text x="142.7" y="149.2">12</text>
<text x="154.7" y="149.2">11</text>
<text x="57.3" y="154.3">9</text>
<text x="61.1" y="155.4">VDD</text>
<text x="71.7" y="155.4">GPA0</text>
<text x="79.4" y="154.3">21</text>
<text x="142.7" y="151.8">10</text>
<text x="143.9" y="154.3">8</text>
<text x="154.7" y="154.3">7</text>
<text x="154.7" y="151.8">9</text>
<text x="56.1" y="159.4">18</text>
<text x="61.1" y="160.5">RESET</text>
<text x="71.7" y="157.9">GPA1</text>
<text x="71.7" y="160.5">GPA2</text>
<text x="79.4" y="156.8">22</text>
<text x="79.4" y="159.4">23</text>
<text x="79.4" y="161.9">24</text>
<text x="143.9" y="161.9">2</text>
<text x="143.9" y="159.4">4</text>
<text x="143.9" y="156.8">6</text>
<text x="154.7" y="161.9">1</text>
<text x="154.7" y="159.4">3</text>
<text x="154.7" y="156.8">5</text>
<text x="56.1" y="164.4">20</text>
<text x="56.1" y="166.9">19</text>
<text x="61.1" y="165.5">INTA</text>
<text x="71.7" y="163">GPA3</text>
<text x="71.7" y="165.5">GPA4</text>
<text x="79.4" y="164.4">25</text>
<text x="79.4" y="166.9">26</text>
<text x="56.1" y="172">11</text>
<text x="61.1" y="168.1">INTB</text>
<text x="61.1" y="173.1">CS/NC</text>
<text x="71.7" y="168.1">GPA5</text>
<text x="71.7" y="170.6">GPA6</text>
<text x="71.7" y="173.1">GPA7</text>
<text x="79.4" y="169.5">27</text>
<text x="79.4" y="172">28</text>
<text x="56.1" y="174.5">12</text>
<text x="56.1" y="177.1">13</text>
<text x="56.1" y="179.6">14</text>
<text x="61.1" y="175.6">SCK/SCL</text>
<text x="61.1" y="178.2">SI/SDA</text>
<text x="71.7" y="178.2">GPB0</text>
<text x="79.4" y="177.1">1</text>
<text x="79.4" y="179.6">2</text>
<text x="56.1" y="184.7">15</text>
<text x="61.1" y="180.7">SO/NC</text>
<text x="61.1" y="185.8">A0</text>
<text x="71.7" y="180.7">GPB1</text>
<text x="71.7" y="183.2">GPB2</text>
<text x="71.7" y="185.8">GPB3</text>
<text x="79.4" y="182.1">3</text>
<text x="79.4" y="184.7">4</text>
<text x="56.1" y="187.2">16</text>
<text x="56.1" y="189.7">17</text>
<text x="61.1" y="188.3">A1</text>
<text x="61.1" y="190.8">A2</text>
<text x="71.7" y="188.3">GPB4</text>
<text x="71.7" y="190.8">GPB5</text>
<text x="79.4" y="187.2">5</text>
<text x="79.4" y="189.7">6</text>
<text x="56.1" y="194.8">10</text>
<text x="61.1" y="195.9">VSS</text>
<text x="71.7" y="193.4">GPB6</text>
<text x="71.7" y="195.9">GPB7</text>
<text x="79.4" y="192.3">7</text>
<text x="79.4" y="194.8">8</text>
</g>
<g font-size="1.8" fill="#505050">
<text x="116" y="38.9">CART_CLK/5.2B</text>
<text x="87.9" y="51.6">ADDR_1</text>
<text x="87.9" y="49">ADDR_0</text>
<text x="87.9" y="59.1">ADDR_4</text>
<text x="87.9" y="56.6">ADDR_3</text>
<text x="87.9" y="54.1">ADDR_2</text>
<text x="120.9" y="56.6">ADDR_10</text>
<text x="120.9" y="54.1">ADDR_11</text>
<text x="121.9" y="59.1">ADDR_9</text>
<text x="176.5" y="54.1">ADDR_12</text>
<text x="176.5" y="56.6">ADDR_13</text>
<text x="176.5" y="59.1">ADDR_14</text>
<text x="87.9" y="64.2">ADDR_6</text>
<text x="87.9" y="61.7">ADDR_5</text>
<text x="121.9" y="64.2">ADDR_7</text>
<text x="121.9" y="61.7">ADDR_8</text>
<text x="176.5" y="61.7">ADDR_15</text>
<text x="176.5" y="64.2">BANK_0</text>
<text x="87.9" y="66.7">ADDR_7</text>
<text x="87.9" y="71.8">ADDR_8</text>
<text x="121.9" y="66.7">ADDR_6</text>
<text x="121.9" y="69.3">ADDR_5</text>
<text x="121.9" y="71.8">ADDR_4</text>
<text x="176.5" y="66.7">BANK_1</text>
<text x="176.5" y="69.3">BANK_2</text>
<text x="176.5" y="71.8">BANK_3</text>
<text x="87.9" y="74.3">ADDR_9</text>
<text x="87.9" y="76.9">ADDR_10</text>
<text x="121.9" y="74.3">ADDR_3</text>
<text x="121.9" y="76.9">ADDR_2</text>
<text x="176.5" y="74.3">BANK_4</text>
<text x="176.5" y="76.9">BANK_5</text>
<text x="87.9" y="79.4">ADDR_11</text>
<text x="87.9" y="81.9">ADDR_12</text>
<text x="121.9" y="79.4">ADDR_1</text>
<text x="121.9" y="81.9">ADDR_0</text>
<text x="176.5" y="79.4">BANK_6</text>
<text x="176.5" y="81.9">BANK_7</text>
<text x="87.9" y="84.4">ADDR_13</text>
<text x="87.9" y="87">ADDR_14</text>
<text x="87.9" y="89.5">ADDR_15</text>
<text x="122.1" y="87">DATA_0</text>
<text x="122.1" y="89.5">DATA_1</text>
<text x="124.7" y="84.5">/IRQ</text>
<text x="176.5" y="87">DATA_4</text>
<text x="176.5" y="89.5">DATA_5</text>
<text x="176.5" y="84.4">/CS</text>
<text x="122.1" y="92">DATA_2</text>
<text x="122.1" y="94.6">DATA_3</text>
<text x="176.5" y="92">DATA_6</text>
<text x="176.5" y="94.6">DATA_7</text>
<text x="122.7" y="99.6">CIC_P1</text>
<text x="125.4" y="97.1">/RD</text>
<text x="176.5" y="97.1">/WR</text>
<text x="176.5" y="99.6">CIC_P2</text>
<text x="87.9" y="102.2">BANK_0</text>
<text x="87.9" y="104.7">BANK_1</text>
<text x="87.9" y="107.2">BANK_2</text>
<text x="117.3" y="107.2">CART_5V+</text>
<text x="122.6" y="104.7">/RESET</text>
<text x="122.7" y="102.2">CIC_P7</text>
<text x="176.5" y="104.7">CPU_CLK</text>
<text x="176.5" y="102.2">CIC_P6</text>
<text x="179" y="107.2">CART_5V+</text>
<text x="87.9" y="109.7">BANK_3</text>
<text x="87.9" y="112.3">BANK_4</text>
<text x="87.9" y="114.8">BANK_5</text>
<text x="87.9" y="117.3">BANK_6</text>
<text x="87.9" y="119.9">BANK_7</text>
<text x="237.5" y="119.5">CART_POW_LED</text>
<text x="242.2" y="117.3">RED</text>
<text x="87.9" y="124.9">DATA_0</text>
<text x="87.9" y="127.4">DATA_1</text>
<text x="87.9" y="130">DATA_2</text>
<text x="87.9" y="132.5">DATA_3</text>
<text x="87.9" y="135">DATA_4</text>
<text x="87.9" y="137.6">DATA_5</text>
<text x="87.9" y="140.1">DATA_6</text>
<text x="87.9" y="142.6">DATA_7</text>
<text x="210.6" y="142.6">CART_PWR</text>
<text x="87.9" y="155.3">/RD</text>
<text x="87.9" y="160.3">/WR</text>
<text x="87.9" y="157.8">/RESET</text>
<text x="87.9" y="165.4">CART_PWR</text>
<text x="87.9" y="162.9">/CS</text>
<text x="87.9" y="167.9">CIC_PWR</text>
<text x="87.9" y="173">/IRQ</text>
<text x="87.9" y="170.5">CLK_PWR</text>
<text x="254.6" y="169.8">GND</text>
</g>
<g font-size="1.8" fill="#f0f">
<text x="22.2" y="195.8">&gt;SPI0_CS_5V/1.6C</text>
<text x="19.8" y="203.4">&lt;SPI0_MISO_5V/1.6D</text>
<text x="19.9" y="200.8">&gt;SPI0_MOSI_5V/1.6C</text>
<text x="20.2" y="198.3">&gt;SPI0_SCLK_5V/1.6C</text>
</g>
<g font-size="1.4" fill="#505050">
<text x="117.6" y="112.1">IOCONTROLS_B0</text>
<text x="176.3" y="112.1">IOCONTROLS_B1</text>
<text x="117.6" y="114.7">IOCONTROLS_B2</text>
<text x="176.3" y="114.7">IOCONTROLS_B3</text>
<text x="217.8" y="122.3">CART_5V+</text>
<text x="251.7" y="128.8">CART_5V+</text>
<text x="132.1" y="150.1">CLK1/5.2B</text>
<text x="132.7" y="152.6">CIC_PWR</text>
<text x="134.1" y="155.2">CIC_P1</text>
<text x="161.2" y="155.2">CIC_P2</text>
<text x="161.2" y="152.6">CART_CLK/5.2B</text>
<text x="161.2" y="150.1">CLK2/5.2B</text>
<text x="134" y="160.2">/RESET</text>
<text x="134.1" y="157.7">CIC_P7</text>
<text x="161.2" y="160.2">CPU_CLK</text>
<text x="161.2" y="157.7">CIC_P6</text>
<text x="132.4" y="162.8">GND/1.1A</text>
<text x="161.2" y="162.8">CART_5V+</text>
<text x="87.8" y="177.9">IOCONTROLS_B0</text>
<text x="87.8" y="180.5">IOCONTROLS_B1</text>
<text x="87.8" y="183">IOCONTROLS_B2</text>
<text x="87.8" y="185.5">IOCONTROLS_B3</text>
<text x="87.8" y="188">IOCONTROLS_B4/3.2D</text>
<text x="87.8" y="190.6">IOCONTROLS_B5/3.2C</text>
<text x="87.8" y="193.1">IOCONTROLS_B6/3.2D</text>
<text x="87.8" y="195.6">IOCONTROLS_B7/3.2C</text>
</g>
</svg>
